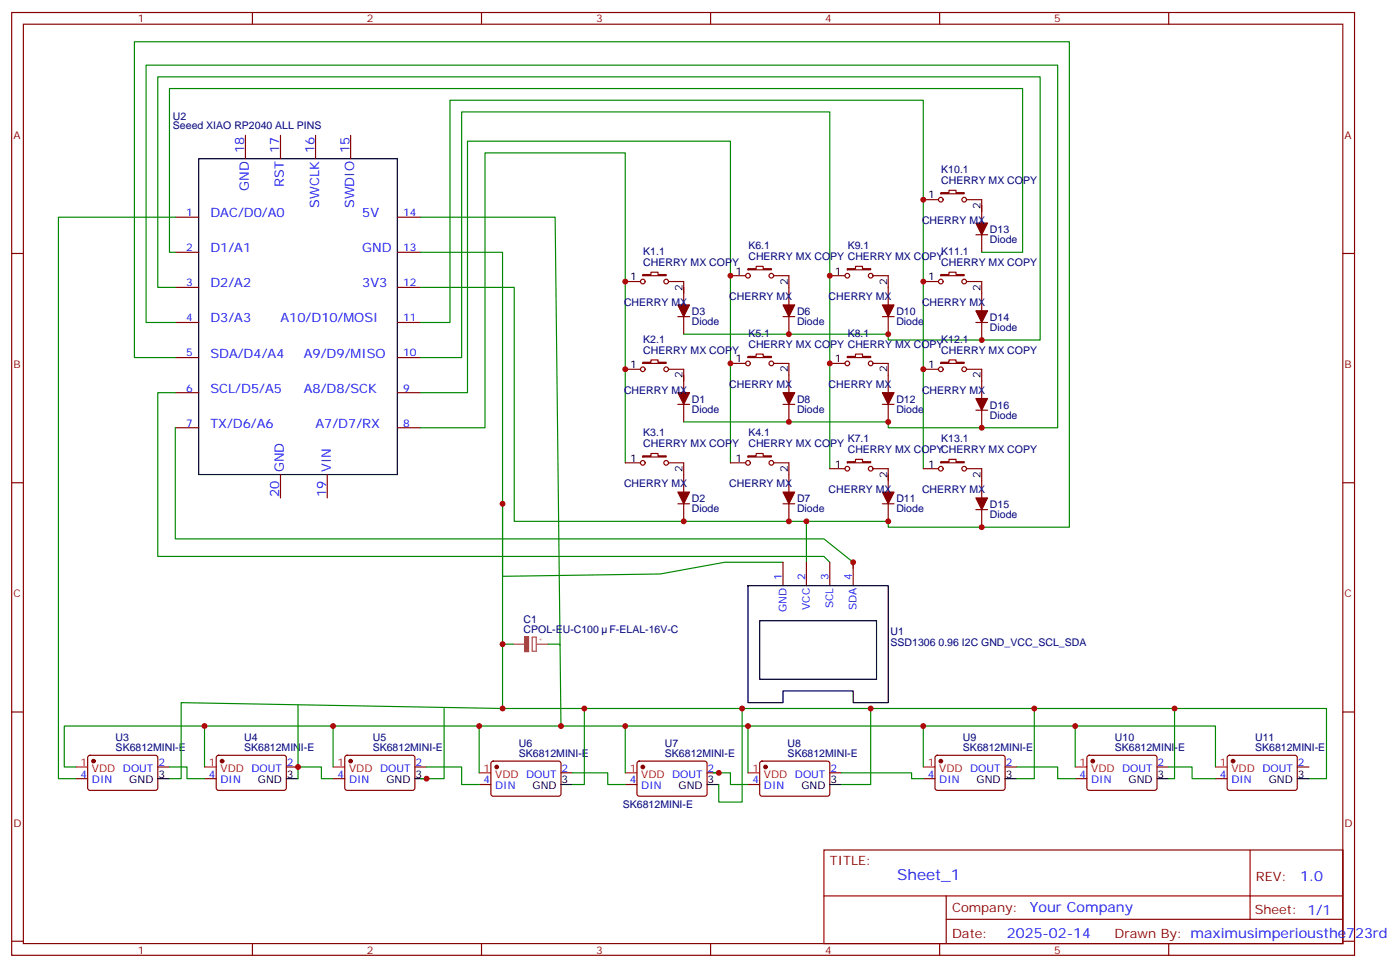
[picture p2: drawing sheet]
<svg xmlns="http://www.w3.org/2000/svg" width="423mm" height="292mm" viewBox="0 0 423 292" stroke-linecap="round" stroke-linejoin="round" font-family="sans-serif">
<g fill="none" stroke="#870000" stroke-width=".35">
<path d="M3.5 3.8h405.4v284.3h-405.4zM7.1 7.3h398.2v277.3h-398.2zM76.2 3.8v3.5M145.3 3.8v3.5M214.5 3.8v3.5M283.6 3.8v3.5M352.8 3.8v3.5M74.1 40.8v7.1M84.7 40.8v7.1M95.2 40.8v7.1M105.8 40.8v7.1M284 58.1h2.5v-.7h2.1v.7h2.4v.4h-7z"/>
<path d="M3.5 76.4h3.6M52.9 65.5h7.1M52.9 76.1h7.1M119.9 65.5h7.1M119.9 76.1h7.1M278.7 60.2h4.6M291.7 60.2h4.6v3.5M405.3 76.4h3.6M52.9 86.7h7.1M52.9 97.3h7.1M119.9 86.7h7.1M119.9 97.3h7.1"/>
<path d="M188.7 84.9h4.6M194 82.8h2.5v-.7h2.1v.7h2.5v.3h-7.1zM201.8 84.9h4.6v3.5M220.5 83.1h4.6M225.8 81h2.4v-.7h2.2v.7h2.4v.4h-7zM233.5 83.1h4.6v3.6M250.5 83.1h4.6M255.8 81h2.4v-.7h2.1v.7h2.5v.4h-7zM263.5 83.1h4.6v3.6M278.7 84.9h4.6M284 82.8h2.5v-.7h2.1v.7h2.4v.3h-7zM291.7 84.9h4.6v3.5"/>
<path d="M52.9 107.8h7.1M52.9 118.4h7.1M119.9 107.8h7.1M119.9 118.4h7.1M188.7 111.4h4.6M194 109.3h2.5v-.8h2.1v.8h2.5v.3h-7.1zM201.8 111.4h4.6v3.5M220.5 109.6h4.6M225.8 107.5h2.4v-.7h2.2v.7h2.4v.3h-7zM233.5 109.6h4.6v3.5M250.5 109.6h4.6M255.8 107.5h2.4v-.7h2.1v.7h2.5v.3h-7z"/>
<path d="M263.5 109.6h4.6v3.5M278.7 111.4h4.6M284 109.3h2.5v-.8h2.1v.8h2.4v.3h-7zM291.7 111.4h4.6v3.5M52.9 129h7.1M119.9 129h7.1M188.7 139.6h4.6M194 137.5h2.5v-.7h2.1v.7h2.5v.3h-7.1zM201.8 139.6h4.6v3.5M220.5 139.6h4.6M225.8 137.5h2.4v-.7h2.2v.7h2.4v.3h-7zM233.5 139.6h4.6v3.5"/>
<path d="M255.8 139.2h2.4v-.7h2.1v.7h2.5v.4h-7zM284 139.2h2.5v-.7h2.1v.7h2.4v.4h-7zM3.5 145.6h3.6M84.7 143.1v7.1M98.8 143.1v7.1M250.5 141.4h4.6M263.5 141.4h4.6v3.5M278.7 141.4h4.6M291.7 141.4h4.6v3.5M405.3 145.6h3.6M236.4 169.6v7M243.4 169.6v7"/>
<path d="M250.5 169.6v7M257.5 169.6v7M3.5 214.7h3.6M405.3 214.7h3.6M22.9 234.8h3.6M26.7 228l.5-.2h20l.4 .7v9.4l-.7 .5-20-.1-.4-.6v-9.2zM47.6 231.3h3.6M61.7 234.8h3.6M65.5 228l.5-.2h20l.4 .7v9.4l-.7 .5-20-.1-.4-.6v-9.2zM86.4 231.3h3.6M100.5 234.8h3.6M104.3 228l.5-.2h20l.4 .7v9.4l-.7 .5-20-.1-.4-.6v-9.2z"/>
<path d="M125.2 231.3h3.6M144.6 236.6h3.6M148.4 229.8l.5-.2h20l.4 .7v9.4l-.7 .4h-20l-.4-.7v-9.1zM169.3 233.1h3.6M188.7 236.6h3.6M192.5 229.8l.5-.2h20l.4 .7v9.4l-.7 .4h-20l-.4-.7v-9.1zM213.4 233.1h3.6M225.8 236.6h3.5M229.5 229.8l.5-.2h20l.5 .7-.1 9.4-.6 .4h-20.1l-.4-.7v-9.1zM250.5 233.1h3.5M278.7 234.8h3.5M282.5 228l.4-.2h20.1l.4 .7-.1 9.4-.6 .5-20-.1-.5-.6v-9.2z"/>
<path d="M303.4 231.3h3.5M324.6 234.8h3.5M328.3 228l.5-.2h20l.4 .7v9.4l-.7 .5-20-.1-.4-.6v-9.2zM349.2 231.3h3.6M366.9 234.8h3.5M370.7 228l.4-.2h20.1l.4 .7-.1 9.4-.6 .5-20.1-.1-.4-.6v-9.2zM391.6 231.3h3.5M248.7 256.4h156.6v28.2h-156.6zM377.3 256.4v20.9M248.7 270.2h156.5M285.6 277.3h119.6M285.6 270.2v14.1"/>
<path d="M3.5 283.9h3.6M76.2 284.6v3.5M145.3 284.6v3.5M214.5 284.6v3.5M283.6 284.6v3.5M352.8 284.6v3.5M405.3 283.9h3.6"/>
<circle cx="284" cy="60.2" r=".71"/>
<circle cx="291" cy="60.2" r=".71"/>
<circle cx="194" cy="84.9" r=".71"/>
<circle cx="201.1" cy="84.9" r=".71"/>
<circle cx="225.8" cy="83.1" r=".71"/>
<circle cx="232.8" cy="83.1" r=".71"/>
<circle cx="255.8" cy="83.1" r=".71"/>
<circle cx="262.8" cy="83.1" r=".71"/>
<circle cx="284" cy="84.9" r=".71"/>
<circle cx="291" cy="84.9" r=".71"/>
<circle cx="194" cy="111.4" r=".71"/>
<circle cx="201.1" cy="111.4" r=".71"/>
<circle cx="225.8" cy="109.6" r=".71"/>
<circle cx="232.8" cy="109.6" r=".71"/>
<circle cx="255.8" cy="109.6" r=".71"/>
<circle cx="262.8" cy="109.6" r=".71"/>
<circle cx="284" cy="111.4" r=".71"/>
<circle cx="291" cy="111.4" r=".71"/>
<circle cx="194" cy="139.6" r=".71"/>
<circle cx="201.1" cy="139.6" r=".71"/>
<circle cx="225.8" cy="139.6" r=".71"/>
<circle cx="232.8" cy="139.6" r=".71"/>
<circle cx="255.8" cy="141.4" r=".71"/>
<circle cx="262.8" cy="141.4" r=".71"/>
<circle cx="284" cy="141.4" r=".71"/>
<circle cx="291" cy="141.4" r=".71"/>
</g>
<path d="M60 47.9h59.9v95.2h-59.9zM225.8 176.6h42.3v35.3h-10.6v-3.5h-21.1v3.5h-10.6zM229.3 187.2h35.3v17.7h-35.3zM47.6 234.8h3.6M86.4 234.8h3.6M125.2 234.8h3.6M169.3 236.6h3.6M213.4 236.6h3.6M250.5 236.6h3.5M303.4 234.8h3.5M349.2 234.8h3.6M391.6 234.8h3.5" fill="none" stroke="#000" stroke-width=".35"/>
<g fill="none" stroke="#008700" stroke-width=".35">
<path d="M52.9 76.1h-1.7v-49.4h257.5v49.4h-12.4M52.9 65.5h-35.3v169.3h5.3M127 76.1h24.7v97.7l47.6-.7 19.4-3.5h17.7M127 65.5h40.6l1.7 153.5h-149.9v12.3h3.5M52.9 97.3h-8.8v-77.7h275.2v109.4h-51.2v-1.8h-61.7M52.9 86.7h-5.3v-63.5h266.4v79.4h-45.9v-1.8h-61.7M127 97.3h8.8v-67.1h142.9v111.2M127 86.7h28.2v70.5h112.9v1.8h54.7v-146.4h-282.2v95.2h12.3M52.9 118.4h-5.3v49.4h201.1l1.8 1.8M127 118.4h14.1v-75.8h79.4v97M127 107.8h12.3v-74h111.2v107.6M52.9 129v33.5h195.8l8.8 7.1v1.7"/>
<path d="M127 129h19.4v-82.9h42.3v93.5M151.7 151.9v61.8l-97-1.8v22.9h-3.5M243.4 157.2v12.4M151.7 194.3h3.2M165.5 194.3h3.5v.3M61.7 219v12.3M90 212.6v22.2M100.5 219v12.3M134.1 213.7v21.1h-7.1M144.6 219v14.1M151.7 213.7h248.7v21.1h-5.3M169.3 219h197.6v12.3"/>
<path d="M176.4 213.7v22.9h-3.5M188.7 219v14.1M224 213.7v28.2h-7v-5.3M225.8 219v14.1M262.8 213.7v22.9h-8.8M278.7 219v12.3M312.2 213.7v21.1h-5.3M324.6 219v12.3M354.5 213.7v21.1h-1.7M51.2 231.3h5.2v3.5h5.3M90 231.3h7v3.5h3.5M128.8 231.3h10.5v5.3h5.3"/>
<path d="M172.9 233.1h10.5v3.5h5.3M215.2 233.1h5.3v3.5h5.3M254 233.1h21.2v1.7h3.5M306.9 231.3h12.4v3.5h5.3M352.8 231.3h7v3.5h7.1"/>
</g>
<g fill="#850000" stroke="#850000" stroke-width=".35">
<path d="M204.6 118.4h3.5l-1.7 3.6z"/>
<path d="M204.6 148.4h3.5l-1.7 3.5z"/>
<path d="M204.6 92h3.5l-1.7 3.5z"/>
<path d="M236.4 92h3.5l-1.8 3.5z"/>
<path d="M236.4 148.4h3.5l-1.8 3.5z"/>
<path d="M236.4 118.4h3.5l-1.8 3.6z"/>
<path d="M266.3 92h3.6l-1.8 3.5z"/>
<path d="M266.3 148.4h3.6l-1.8 3.5z"/>
<path d="M266.3 118.4h3.6l-1.8 3.6z"/>
<path d="M294.6 67.3h3.5l-1.8 3.5z"/>
<path d="M294.6 93.7h3.5l-1.8 3.6z"/>
<path d="M294.6 150.2h3.5l-1.8 3.5z"/>
<path d="M294.6 120.2h3.5l-1.8 3.5z"/>
</g>
<g fill="none" stroke="#850000" stroke-width=".35">
<path d="M294.6 70.8h3.5M296.3 62v5.3M296.3 70.8v5.3M204.6 95.5h3.5M206.4 86.7v5.3M206.4 95.5v5.3M236.4 95.5h3.5M238.1 86.7v5.3M238.1 95.5v5.3M266.3 95.5h3.6M268.1 86.7v5.3M268.1 95.5v5.3"/>
<path d="M294.6 97.3h3.5M296.3 88.4v5.3M296.3 97.3v5.3M206.4 113.1v5.3M238.1 113.1v5.3M268.1 113.1v5.3M296.3 114.9v5.3M204.6 122h3.5M206.4 122v5.2M236.4 122h3.5M238.1 122v5.2M266.3 122h3.6"/>
<path d="M268.1 122v5.2M294.6 123.7h3.5M296.3 123.7v5.3M204.6 151.9h3.5M206.4 143.1v5.3M206.4 151.9v5.3M236.4 151.9h3.5M238.1 143.1v5.3M238.1 151.9v5.3M266.3 151.9h3.6M268.1 143.1v5.3M268.1 151.9v5.3"/>
<path d="M294.6 153.7h3.5M296.3 144.9v5.3M296.3 153.7v5.3"/>
</g>
<g fill="#870000" stroke="#870000" stroke-width=".35">
<circle cx="28.2" cy="229.6" r=".53"/>
<circle cx="67" cy="229.6" r=".53"/>
<circle cx="105.8" cy="229.6" r=".53"/>
<circle cx="149.9" cy="231.3" r=".53"/>
<circle cx="194" cy="231.3" r=".53"/>
<circle cx="231.1" cy="231.3" r=".53"/>
<circle cx="284" cy="229.6" r=".53"/>
<circle cx="329.8" cy="229.6" r=".53"/>
<circle cx="372.2" cy="229.6" r=".53"/>
</g>
<path d="M22.9 231.3h3.6M61.7 231.3h3.6M100.5 231.3h3.6M144.6 233.1h3.6M188.7 233.1h3.6M225.8 233.1h3.5M278.7 231.3h3.5M324.6 231.3h3.5M366.9 231.3h3.5" fill="none" stroke="#f00" stroke-width=".35"/>
<path d="M154.9 194.3h3.4M160.6 192.2h1.3v4.2h-1.3zM162 194.3h3.5" fill="none" stroke="#a64a4a" stroke-width=".35"/>
<path d="M158.3 192h1.3v4.6h-1.3z" fill="#a64a4a" stroke="#a64a4a" stroke-width=".3"/>
<g fill="#c00">
<circle cx="238.1" cy="157.2" r=".88"/>
<circle cx="268.1" cy="157.2" r=".88"/>
<circle cx="296.3" cy="159" r=".88"/>
<circle cx="296.3" cy="129" r=".88"/>
<circle cx="268.1" cy="127.2" r=".88"/>
<circle cx="238.1" cy="127.2" r=".88"/>
<circle cx="296.3" cy="102.6" r=".88"/>
<circle cx="268.1" cy="100.8" r=".88"/>
<circle cx="238.1" cy="100.8" r=".88"/>
<circle cx="151.7" cy="151.9" r=".88"/>
<circle cx="217" cy="233.1" r=".88"/>
<circle cx="169.3" cy="219" r=".88"/>
<circle cx="61.7" cy="219" r=".88"/>
<circle cx="100.5" cy="219" r=".88"/>
<circle cx="144.6" cy="219" r=".88"/>
<circle cx="188.7" cy="219" r=".88"/>
<circle cx="225.8" cy="219" r=".88"/>
<circle cx="278.7" cy="219" r=".88"/>
<circle cx="324.6" cy="219" r=".88"/>
<circle cx="151.7" cy="213.7" r=".88"/>
<circle cx="90" cy="231.3" r=".88"/>
<circle cx="176.4" cy="213.7" r=".88"/>
<circle cx="224" cy="213.7" r=".88"/>
<circle cx="262.8" cy="213.7" r=".88"/>
<circle cx="312.2" cy="213.7" r=".88"/>
<circle cx="354.5" cy="213.7" r=".88"/>
<circle cx="151.7" cy="194.3" r=".88"/>
<circle cx="128.8" cy="234.8" r=".88"/>
<circle cx="243.4" cy="157.2" r=".88"/>
<circle cx="206.4" cy="157.2" r=".88"/>
<circle cx="257.5" cy="169.6" r=".88"/>
<circle cx="188.7" cy="84.9" r=".88"/>
<circle cx="188.7" cy="111.4" r=".88"/>
<circle cx="220.5" cy="109.6" r=".88"/>
<circle cx="220.5" cy="83.1" r=".88"/>
<circle cx="250.5" cy="109.6" r=".88"/>
<circle cx="250.5" cy="83.1" r=".88"/>
<circle cx="278.7" cy="60.2" r=".88"/>
<circle cx="278.7" cy="84.9" r=".88"/>
<circle cx="278.7" cy="111.4" r=".88"/>
</g>
<text font-size="4.6" fill="#00f" x="270.8" y="265.4">Sheet_1</text>
<g font-size="4.2" fill="#00f">
<text x="392.5" y="265.6">1.0</text>
<text x="310.9" y="275.2">Your Company</text>
<text x="304" y="283">2025-02-14</text>
</g>
<g font-size="3.9" fill="#00f">
<text x="73.7" y="46.1" transform="rotate(-90 73.7 46.1)">18</text>
<text x="84.3" y="46.1" transform="rotate(-90 84.3 46.1)">17</text>
<text x="94.9" y="46.1" transform="rotate(-90 94.9 46.1)">16</text>
<text x="105.5" y="46.1" transform="rotate(-90 105.5 46.1)">15</text>
<text x="75.1" y="57.5" transform="rotate(-90 75.1 57.5)">GND</text>
<text x="85.7" y="56.3" transform="rotate(-90 85.7 56.3)">RST</text>
<text x="63.5" y="65.5">DAC/D0/A0</text>
<text x="96.3" y="62.6" transform="rotate(-90 96.3 62.6)">SWCLK</text>
<text x="106.9" y="62.7" transform="rotate(-90 106.9 62.7)">SWDIO</text>
<text x="109.4" y="65.5">5V</text>
<text x="63.5" y="76.1">D1/A1</text>
<text x="109.4" y="76.1">GND</text>
<text x="63.5" y="86.7">D2/A2</text>
<text x="109.4" y="86.7">3V3</text>
<text x="63.5" y="97.3">D3/A3</text>
<text x="84.7" y="97.3">A10/D10/MOSI</text>
<text x="63.5" y="107.8">SDA/D4/A4</text>
<text x="91.7" y="107.8">A9/D9/MISO</text>
<text x="63.5" y="118.4">SCL/D5/A5</text>
<text x="91.7" y="118.4">A8/D8/SCK</text>
<text x="63.5" y="129">TX/D6/A6</text>
<text x="95.2" y="129">A7/D7/RX</text>
<text x="85.7" y="142.4" transform="rotate(-90 85.7 142.4)">GND</text>
<text x="99.8" y="142.4" transform="rotate(-90 99.8 142.4)">VIN</text>
<text x="84.3" y="149.8" transform="rotate(-90 84.3 149.8)">20</text>
<text x="98.4" y="149.8" transform="rotate(-90 98.4 149.8)">19</text>
</g>
<g font-size="3.9" fill="#800">
<text x="250.5" y="260.9">TITLE:</text>
<text x="379.1" y="265.6">REV:</text>
<text x="287.4" y="275.1">Company:</text>
<text x="378.7" y="275.8">Sheet: 1/1</text>
<text x="287.4" y="282.8">Date:</text>
<text x="336.4" y="282.9">Drawn By: maximusimperiousthe723rd</text>
</g>
<g font-size="3.2" fill="#800">
<text x="41.6" y="6.8">1</text>
<text x="110.8" y="6.8">2</text>
<text x="179.9" y="6.8">3</text>
<text x="249.1" y="6.8">4</text>
<text x="318.2" y="6.8">5</text>
<text x="4.1" y="41.9">A</text>
<text x="405.9" y="41.9">A</text>
<text x="4.1" y="111">B</text>
<text x="405.9" y="111">B</text>
<text x="4.1" y="180.2">C</text>
<text x="405.9" y="180.2">C</text>
<text x="4.1" y="249.3">D</text>
<text x="405.9" y="249.3">D</text>
<text x="41.6" y="287.6">1</text>
<text x="110.8" y="287.6">2</text>
<text x="179.9" y="287.6">3</text>
<text x="249.1" y="287.6">4</text>
<text x="318.2" y="287.6">5</text>
</g>
<g font-size="3.2" fill="#000080">
<text x="52.2" y="39.1">Seeed XIAO RP2040 ALL PINS</text>
<text x="52.2" y="36">U2</text>
<text x="284.1" y="52.2">K10.1</text>
<text x="284.1" y="55.6">CHERRY MX COPY</text>
<text x="278.3" y="67.6">CHERRY MX</text>
<text x="298.8" y="70.3">D13</text>
<text x="194.2" y="76.9">K1.1</text>
<text x="225.9" y="75.1">K6.1</text>
<text x="255.9" y="75.1">K9.1</text>
<text x="284.1" y="76.9">K11.1</text>
<text x="298.8" y="73.4">Diode</text>
<text x="194.2" y="80.3">CHERRY MX COPY</text>
<text x="225.9" y="78.5">CHERRY MX COPY CHERRY MX COPY</text>
<text x="284.1" y="80.3">CHERRY MX COPY</text>
<text x="188.4" y="92.3">CHERRY MX</text>
<text x="208.8" y="95">D3</text>
<text x="220.1" y="90.6">CHERRY MX</text>
<text x="240.6" y="95">D6</text>
<text x="250.1" y="90.6">CHERRY MX</text>
<text x="270.6" y="95">D10</text>
<text x="278.3" y="92.3">CHERRY MX</text>
<text x="208.8" y="98.1">Diode</text>
<text x="225.9" y="101.6">K5.1</text>
<text x="240.6" y="98.1">Diode</text>
<text x="255.9" y="101.6">K8.1</text>
<text x="270.6" y="98.1">Diode</text>
<text x="298.8" y="99.8">Diode</text>
<text x="298.8" y="96.8">D14</text>
<text x="194.2" y="106.7">CHERRY MX COPY</text>
<text x="194.2" y="103.3">K2.1</text>
<text x="225.9" y="105">CHERRY MX COPY CHERRY MX COPY</text>
<text x="284.1" y="106.7">CHERRY MX COPY</text>
<text x="284.1" y="103.3">K12.1</text>
<text x="188.4" y="118.8">CHERRY MX</text>
<text x="220.1" y="117">CHERRY MX</text>
<text x="250.1" y="117">CHERRY MX</text>
<text x="278.3" y="118.8">CHERRY MX</text>
<text x="208.8" y="124.5">Diode</text>
<text x="208.8" y="121.4">D1</text>
<text x="240.6" y="124.5">Diode</text>
<text x="240.6" y="121.4">D8</text>
<text x="270.6" y="124.5">Diode</text>
<text x="270.6" y="121.4">D12</text>
<text x="298.8" y="123.2">D16</text>
<text x="194.2" y="131.6">K3.1</text>
<text x="225.9" y="131.6">K4.1</text>
<text x="298.8" y="126.3">Diode</text>
<text x="194.2" y="135">CHERRY MX COPY</text>
<text x="225.9" y="135">CHERRY MX COPY</text>
<text x="255.9" y="136.7">CHERRY MX COPYCHERRY MX COPY</text>
<text x="255.9" y="133.3">K7.1</text>
<text x="284.1" y="133.3">K13.1</text>
<text x="188.4" y="147">CHERRY MX</text>
<text x="220.1" y="147">CHERRY MX</text>
<text x="250.1" y="148.8">CHERRY MX</text>
<text x="278.3" y="148.8">CHERRY MX</text>
<text x="208.8" y="154.5">Diode</text>
<text x="208.8" y="151.4">D2</text>
<text x="240.6" y="154.5">Diode</text>
<text x="240.6" y="151.4">D7</text>
<text x="270.6" y="154.5">Diode</text>
<text x="270.6" y="151.4">D11</text>
<text x="298.8" y="153.2">D15</text>
<text x="298.8" y="156.3">Diode</text>
<text x="158.1" y="190.9">CPOL-EU-C100</text>
<text x="158.1" y="187.8">C1</text>
<text x="184" y="190.9">F-ELAL-16V-C</text>
<text x="268.8" y="191.5">U1</text>
<text x="268.8" y="194.7">SSD1306 0.96 I2C GND_VCC_SCL_SDA</text>
<text x="34.9" y="226.6">SK6812MINI-E</text>
<text x="34.9" y="223.4">U3</text>
<text x="73.7" y="226.6">SK6812MINI-E</text>
<text x="73.7" y="223.4">U4</text>
<text x="112.5" y="226.6">SK6812MINI-E</text>
<text x="112.5" y="223.4">U5</text>
<text x="156.6" y="225.2">U6</text>
<text x="200.7" y="225.2">U7</text>
<text x="237.8" y="225.2">U8</text>
<text x="290.7" y="226.6">SK6812MINI-E</text>
<text x="290.7" y="223.4">U9</text>
<text x="336.5" y="226.6">SK6812MINI-E</text>
<text x="336.5" y="223.4">U10</text>
<text x="378.9" y="226.5">SK6812MINI-E</text>
<text x="378.9" y="223.4">U11</text>
<text x="156.6" y="228.4">SK6812MINI-E</text>
<text x="200.7" y="228.4">SK6812MINI-E</text>
<text x="237.8" y="228.4">SK6812MINI-E</text>
<text x="188" y="243.7">SK6812MINI-E</text>
</g>
<g font-size="3.2">
<text x="280.2" y="59.9">1</text>
<text x="296" y="62.9" transform="rotate(-90 296 62.9)">2</text>
<text x="222" y="82.8">1</text>
<text x="252" y="82.8">1</text>
<text x="190.2" y="84.6">1</text>
<text x="206" y="87.6" transform="rotate(-90 206 87.6)">2</text>
<text x="237.8" y="85.9" transform="rotate(-90 237.8 85.9)">2</text>
<text x="267.8" y="85.9" transform="rotate(-90 267.8 85.9)">2</text>
<text x="280.2" y="84.6">1</text>
<text x="296" y="87.6" transform="rotate(-90 296 87.6)">2</text>
<text x="190.2" y="111">1</text>
<text x="222" y="109.3">1</text>
<text x="237.8" y="112.3" transform="rotate(-90 237.8 112.3)">2</text>
<text x="252" y="109.3">1</text>
<text x="267.8" y="112.3" transform="rotate(-90 267.8 112.3)">2</text>
<text x="280.2" y="111">1</text>
<text x="206" y="114.1" transform="rotate(-90 206 114.1)">2</text>
<text x="296" y="114.1" transform="rotate(-90 296 114.1)">2</text>
<text x="190.2" y="139.2">1</text>
<text x="206" y="142.3" transform="rotate(-90 206 142.3)">2</text>
<text x="222" y="139.2">1</text>
<text x="237.8" y="142.3" transform="rotate(-90 237.8 142.3)">2</text>
<text x="252" y="141">1</text>
<text x="280.2" y="141">1</text>
<text x="267.8" y="144.1" transform="rotate(-90 267.8 144.1)">2</text>
<text x="296" y="144.1" transform="rotate(-90 296 144.1)">2</text>
<text x="39" y="236.3">GND</text>
<text x="47.8" y="234.5">3</text>
<text x="77.8" y="236.3">GND</text>
<text x="86.6" y="234.5">3</text>
<text x="116.6" y="236.3">GND</text>
<text x="125.4" y="234.5">3</text>
<text x="160.7" y="238">GND</text>
<text x="169.5" y="236.3">3</text>
<text x="204.8" y="238">GND</text>
<text x="213.6" y="236.3">3</text>
<text x="241.9" y="238">GND</text>
<text x="250.6" y="236.3">3</text>
<text x="294.8" y="236.3">GND</text>
<text x="303.6" y="234.5">3</text>
<text x="340.7" y="236.3">GND</text>
<text x="349.4" y="234.5">3</text>
<text x="383" y="236.3">GND</text>
<text x="391.8" y="234.5">3</text>
</g>
<g font-size="3.2" fill="#00f">
<text x="56.2" y="65.2">1</text>
<text x="121.7" y="65.2">14</text>
<text x="56.2" y="75.7">2</text>
<text x="121.7" y="75.7">13</text>
<text x="56.2" y="86.3">3</text>
<text x="121.7" y="86.3">12</text>
<text x="56.2" y="96.9">4</text>
<text x="121.7" y="96.9">11</text>
<text x="56.2" y="107.5">5</text>
<text x="121.7" y="107.5">10</text>
<text x="56.2" y="118.1">6</text>
<text x="121.7" y="118.1">9</text>
<text x="56.2" y="128.7">7</text>
<text x="121.7" y="128.7">8</text>
<text x="236" y="174.9" transform="rotate(-90 236 174.9)">1</text>
<text x="243.1" y="174.9" transform="rotate(-90 243.1 174.9)">2</text>
<text x="250.1" y="174.9" transform="rotate(-90 250.1 174.9)">3</text>
<text x="257.2" y="174.9" transform="rotate(-90 257.2 174.9)">4</text>
<text x="237.4" y="184.6" transform="rotate(-90 237.4 184.6)">GND</text>
<text x="244.5" y="183.9" transform="rotate(-90 244.5 183.9)">VCC</text>
<text x="251.5" y="183.5" transform="rotate(-90 251.5 183.5)">SCL</text>
<text x="258.6" y="184.1" transform="rotate(-90 258.6 184.1)">SDA</text>
<text x="37.1" y="232.7">DOUT</text>
<text x="47.8" y="231">2</text>
<text x="75.9" y="232.7">DOUT</text>
<text x="86.6" y="231">2</text>
<text x="114.7" y="232.7">DOUT</text>
<text x="125.4" y="231">2</text>
<text x="169.5" y="232.7">2</text>
<text x="213.6" y="232.7">2</text>
<text x="250.6" y="232.7">2</text>
<text x="292.9" y="232.7">DOUT</text>
<text x="303.6" y="231">2</text>
<text x="338.7" y="232.7">DOUT</text>
<text x="349.4" y="231">2</text>
<text x="381.1" y="232.7">DOUT</text>
<text x="391.8" y="231">2</text>
<text x="24.3" y="234.5">4</text>
<text x="27.8" y="236.3">DIN</text>
<text x="63.1" y="234.5">4</text>
<text x="66.6" y="236.3">DIN</text>
<text x="101.9" y="234.5">4</text>
<text x="105.4" y="236.3">DIN</text>
<text x="146" y="236.3">4</text>
<text x="149.5" y="238">DIN</text>
<text x="158.8" y="234.5">DOUT</text>
<text x="190.1" y="236.3">4</text>
<text x="193.6" y="238">DIN</text>
<text x="202.9" y="234.5">DOUT</text>
<text x="227.1" y="236.3">4</text>
<text x="230.6" y="238">DIN</text>
<text x="239.9" y="234.5">DOUT</text>
<text x="280" y="234.5">4</text>
<text x="283.5" y="236.3">DIN</text>
<text x="325.9" y="234.5">4</text>
<text x="329.4" y="236.3">DIN</text>
<text x="368.2" y="234.5">4</text>
<text x="371.7" y="236.3">DIN</text>
</g>
<g font-size="3.2" fill="#f00">
<text x="24.3" y="231">1</text>
<text x="27.8" y="232.7">VDD</text>
<text x="63.1" y="231">1</text>
<text x="66.6" y="232.7">VDD</text>
<text x="101.9" y="231">1</text>
<text x="105.4" y="232.7">VDD</text>
<text x="146" y="232.7">1</text>
<text x="190.1" y="232.7">1</text>
<text x="227.1" y="232.7">1</text>
<text x="280" y="231">1</text>
<text x="283.5" y="232.7">VDD</text>
<text x="325.9" y="231">1</text>
<text x="329.4" y="232.7">VDD</text>
<text x="368.2" y="231">1</text>
<text x="371.7" y="232.7">VDD</text>
<text x="149.5" y="234.5">VDD</text>
<text x="193.6" y="234.5">VDD</text>
<text x="230.6" y="234.5">VDD</text>
</g>
<text font-size="1.8" fill="#a54b4b" x="162.4" y="193.5">+</text>
</svg>
